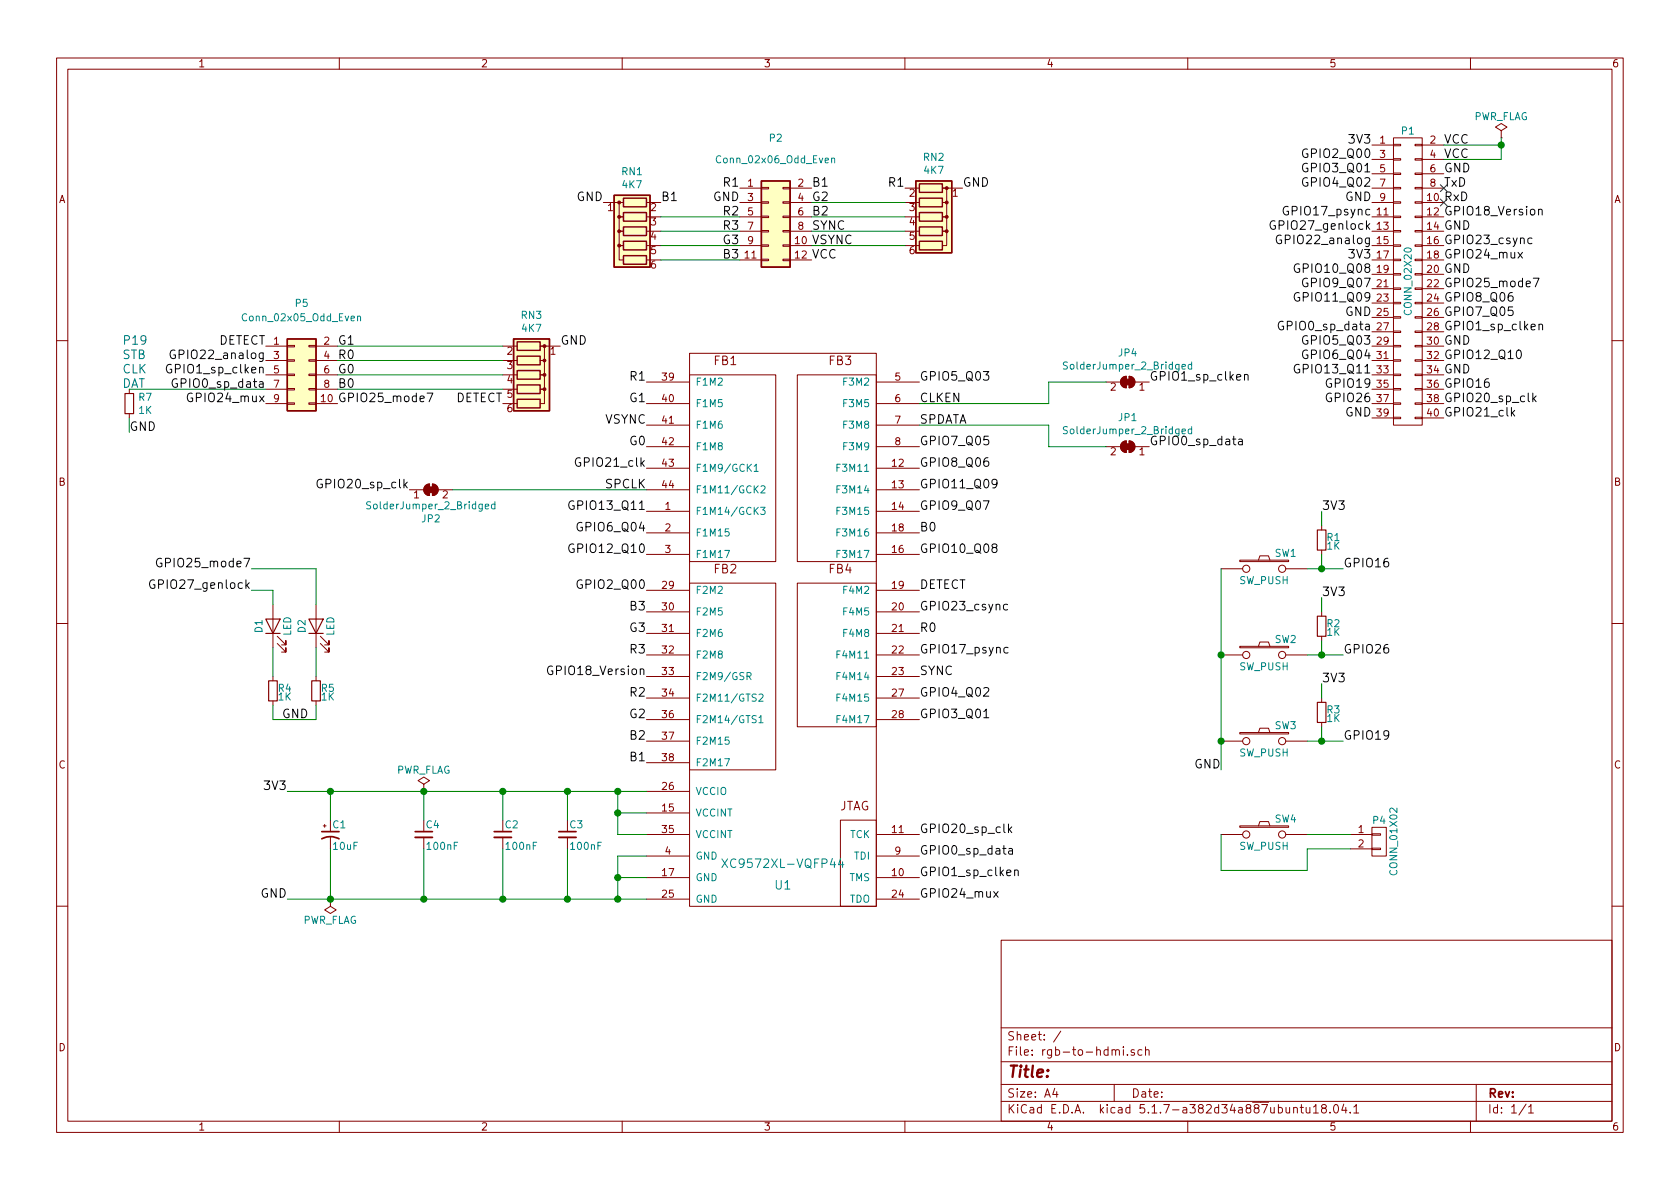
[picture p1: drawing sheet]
<svg xmlns="http://www.w3.org/2000/svg" width="297mm" height="210mm" viewBox="0 0 297 210" stroke-linecap="round" stroke-linejoin="round" font-family="sans-serif">
<g fill="none" stroke="#840000" stroke-width=".18">
<path d="M10 10.3h277v189.9h-277zM12 12.2h273v186.1h-273zM60 10.3v1.9M110 10.3v1.9M160 10.3v1.9M210 10.3v1.9M260 10.3v1.9M106.7 35.8h3.5h-.7v2.5h.7h-.7v2.6h.7h-.7v2.5h.7h-.7v2.6h.7M114.3 35.8h2.5M114.3 38.3h2.5M130.8 35.8h3.8M130.8 38.3h3.8"/>
<path d="M130.8 33.3h3.8M134.6 35.7h1.3v.2h-1.3zM134.6 33.1h1.3v.3h-1.3zM134.6 38.2h1.3v.3h-1.3zM138.4 35.7h1.3v.2h-1.3zM138.4 33.1h1.3v.3h-1.3zM138.4 38.2h1.3v.3h-1.3zM139.7 35.8h3.8M139.7 38.3h3.8M139.7 33.3h3.8M160 35.8h2.6M160 38.3h2.6"/>
<path d="M160 33.3h2.6M170.2 33.3h-3.6h.8v2.5h-.8h.8v2.5h-.8h.8v2.6h-.8h.8v2.5h-.8M242.6 25.6h3.8M242.6 35.8h3.8M242.6 38.3h3.8M242.6 28.2h3.8M242.6 30.7h3.8M242.6 33.3h3.8M246.4 38.2h1.2v.3h-1.2zM246.4 35.7h1.2v.2h-1.2zM246.4 33.1h1.2v.3h-1.2zM246.4 30.6h1.2v.3h-1.2z"/>
<path d="M246.4 28.1h1.2v.2h-1.2zM246.4 25.5h1.2v.3h-1.2zM246.4 24.4h5.1v50.8h-5.1zM250.2 38.2h1.3v.3h-1.3zM250.2 35.7h1.3v.2h-1.3zM250.2 33.1h1.3v.3h-1.3zM250.2 30.6h1.3v.3h-1.3zM250.2 28.1h1.3v.2h-1.3zM250.2 25.5h1.3v.3h-1.3zM251.5 25.6h3.8M251.5 35.8h3.8M251.5 38.3h3.8"/>
<path d="M251.5 28.2h3.8M251.5 30.7h3.8M251.5 33.3h3.8M265.4 23.1l1-.6-1-.7-1 .7 1 .6v1.3M265.4 24.4h.1M114.3 40.9h2.5M114.3 43.4h2.5M114.3 46h2.5M130.8 40.9h3.8M130.8 43.4h3.8M130.8 46h3.8M134.6 43.3h1.3v.3h-1.3z"/>
<path d="M134.6 45.8h1.3v.3h-1.3zM134.6 40.8h1.3v.2h-1.3zM138.4 43.3h1.3v.3h-1.3zM138.4 45.8h1.3v.3h-1.3zM138.4 40.8h1.3v.2h-1.3zM139.7 40.9h3.8M139.7 43.4h3.8M139.7 46h3.8M160 40.9h2.6M160 43.4h2.6M242.6 40.9h3.8M242.6 43.4h3.8"/>
<path d="M242.6 46h3.8M242.6 48.5h3.8M242.6 51h3.8M242.6 53.6h3.8M242.6 56.1h3.8M242.6 58.7h3.8M246.4 58.5h1.2v.3h-1.2zM246.4 56h1.2v.3h-1.2zM246.4 53.5h1.2v.2h-1.2zM246.4 50.9h1.2v.3h-1.2zM246.4 48.4h1.2v.2h-1.2zM246.4 45.8h1.2v.3h-1.2z"/>
<path d="M246.4 43.3h1.2v.3h-1.2zM246.4 40.8h1.2v.2h-1.2zM250.2 58.5h1.3v.3h-1.3zM250.2 56h1.3v.3h-1.3zM250.2 53.5h1.3v.2h-1.3zM250.2 50.9h1.3v.3h-1.3zM250.2 48.4h1.3v.2h-1.3zM250.2 45.8h1.3v.3h-1.3zM250.2 43.3h1.3v.3h-1.3zM250.2 40.8h1.3v.2h-1.3zM251.5 40.9h3.8M251.5 43.4h3.8"/>
<path d="M251.5 46h3.8M251.5 48.5h3.8M251.5 51h3.8M251.5 53.6h3.8M251.5 56.1h3.8M251.5 58.7h3.8M10 60.2h2M22.9 68.8v.8M22.9 73.1v.8M47 61.2h3.8M47 71.4h3.8M47 63.7h3.8"/>
<path d="M47 66.3h3.8M47 68.8h3.8M50.8 71.2h1.3v.3h-1.3zM50.8 68.7h1.3v.3h-1.3zM50.8 63.6h1.3v.3h-1.3zM50.8 61.1h1.3v.2h-1.3zM50.8 66.2h1.3v.2h-1.3zM54.6 71.2h1.3v.3h-1.3zM54.6 68.7h1.3v.3h-1.3zM54.6 63.6h1.3v.3h-1.3zM54.6 61.1h1.3v.2h-1.3zM54.6 66.2h1.3v.2h-1.3z"/>
<path d="M55.9 61.2h3.8M55.9 71.4h3.8M55.9 63.7h3.8M55.9 66.3h3.8M55.9 68.8h3.8M88.9 61.2h2.5M88.9 71.4h2.5M88.9 63.7h2.5M88.9 66.3h2.5M88.9 68.8h2.5M99.1 61.2h-3.6h.8v2.5h-.8h.8v2.6h-.8h.8v2.5h-.8h.8v2.6h-.8M114.3 71.4h7.6"/>
<path d="M114.3 79h7.6M114.3 75.2h7.6M114.3 67.6h7.6M121.9 62.5h33v97.8h-33zM121.9 66.3h15.3v33h-15.3zM141 66.3h13.9v33h-13.9zM154.9 71.4h7.7M154.9 79h7.7M154.9 75.2h7.7M154.9 67.6h7.7M195.6 79h2.5M195.6 67.6h2.5"/>
<path d="M198.3 66.9l.5-.3 .3-.1v2.1a1.03 1.03 0 0 1-.9-.6 1.03 1.03 0 0 1 .1-1.1zM198.3 78.3l.5-.3h.3v2a1.03 1.03 0 0 1-.9-.6 1.03 1.03 0 0 1 .1-1.1zM199.6 66.5a1.02 1.02 0 0 1 1.1 1.1 1.02 1.02 0 0 1-1.1 1zM199.6 78a1.02 1.02 0 0 1 1.1 1 1.02 1.02 0 0 1-1.1 1zM200.7 79h2.5M200.7 67.6h2.5M242.6 61.2h3.8M242.6 71.4h3.8M242.6 63.7h3.8M242.6 66.3h3.8M242.6 68.8h3.8M242.6 73.9h3.8"/>
<path d="M246.4 73.8h1.2v.2h-1.2zM246.4 71.2h1.2v.3h-1.2zM246.4 68.7h1.2v.3h-1.2zM246.4 66.2h1.2v.2h-1.2zM246.4 63.6h1.2v.3h-1.2zM246.4 61.1h1.2v.2h-1.2zM250.2 73.8h1.3v.2h-1.3zM250.2 71.2h1.3v.3h-1.3zM250.2 68.7h1.3v.3h-1.3zM250.2 66.2h1.3v.2h-1.3zM250.2 63.6h1.3v.3h-1.3zM250.2 61.1h1.3v.2h-1.3z"/>
<path d="M251.5 61.2h3.8M251.5 71.4h3.8M251.5 63.7h3.8M251.5 66.3h3.8M251.5 68.8h3.8M251.5 73.9h3.8M285 60.2h2M72.4 86.6h2.5M75.2 85.9l.4-.3h.3v2a1.03 1.03 0 0 1-.9-.6 1.03 1.03 0 0 1 .2-1.1zM76.5 85.6a1.02 1.02 0 0 1 1 1 1.02 1.02 0 0 1-1 1zM77.5 86.6h2.5M114.3 98h7.6"/>
<path d="M114.3 94.2h7.6M114.3 90.4h7.6M114.3 86.6h7.6M114.3 82.8h7.6M154.9 98h7.7M154.9 94.2h7.7M154.9 90.4h7.7M154.9 86.6h7.7M154.9 82.8h7.7M219.2 99.1h8.6v.2h-8.6zM222.5 99.1l.3-.8h1.5l.2 .8M233.7 93v.7"/>
<path d="M233.7 97.3v.7M10 110.3h2M48.3 106.9v7.6M48.3 119.6v.8M49 113.8l1.5 1.5v-.8v.8h-.7M49 112.5l1.5 1.5v-.7v.7h-.7M55.9 106.9v7.6M55.9 119.6v.8M56.6 113.8l1.6 1.5v-.8v.8h-.8M56.6 112.5l1.6 1.5v-.7v.7h-.8M114.3 115.8h7.6M114.3 119.6h7.6"/>
<path d="M114.3 112h7.6M114.3 108.2h7.6M114.3 104.4h7.6M121.9 103.1h15.3v33h-15.3zM141 103.1h13.9v25.4h-13.9zM154.9 115.8h7.7M154.9 119.6h7.7M154.9 112h7.7M154.9 108.2h7.7M154.9 104.4h7.7M215.9 115.8h3.8M215.9 100.6h3.8"/>
<path d="M219.2 114.3h8.6v.2h-8.6zM222.5 114.3l.3-.8h1.5l.2 .8M227.3 115.8h3.8M227.3 100.6h3.8M233.7 108.2v.8M233.7 112.5v.8M285 110.3h2M48.3 123.9v.8M55.9 123.9v.8M74.9 138.7l1-.7-1-.6-1 .6 1 .7v1.2M74.9 139.9h.1M114.3 131.1h7.6"/>
<path d="M114.3 127.2h7.6M114.3 123.4h7.6M114.3 139.9h7.6M114.3 134.9h7.6M154.9 127.2h7.7M154.9 123.4h7.7M215.9 131.1h3.8M219.2 129.5h8.6v.3h-8.6zM222.5 129.5l.3-.7h1.5l.2 .7M227.3 131.1h3.8M233.7 123.4v.8M233.7 127.8v.7"/>
<path d="M57.1 146h.6M57.4 145.8v.5M58.4 159v1.3l1 .6-1 .6-1-.6 1-.6M58.4 159h.1M58.4 148.1v2M74.9 148.1v2M88.9 148.1v2M100.3 148.1v2M114.3 147.6h7.6M114.3 159h7.6M114.3 155.2h7.6M114.3 151.4h7.6"/>
<path d="M114.3 143.8h7.6M148.6 145h6.3v15.3h-6.3zM154.9 147.6h7.7M154.9 159h7.7M154.9 155.2h7.7M154.9 151.4h7.7M215.9 147.6h3.8M219.2 146h8.6v.3h-8.6zM222.5 146l.3-.7h1.5l.2 .7M227.3 147.6h3.8M238.8 147.6h3.8M238.8 150.1h3.8"/>
<path d="M242.6 150h1.5v.2h-1.5zM242.6 147.4h1.5v.3h-1.5zM242.6 146.3h2.5v5.1h-2.5zM10 160.2h2M177 166.3h108v32h-108zM285 160.2h2M60 198.3v1.9M110 198.3v1.9M160 198.3v1.9M177 194.8h108M177 191.8h108M177 187.8h108"/>
<path d="M177 181.8h108M186.5 192.5l-.4 1h1M186.8 193v1M187.6 182.3l-1.3 2M197 191.8v3M197.3 185.8a.36 .36 0 0 1 .3-.2 .36 .36 0 0 1 .3 .2v.8M198.6 185.1v.2M198.6 185.6v1M199.3 186.5v.1M200.6 185.7l-.4-.1-.2 .2 .1 .2 .5 .2v.3h-.6M201.9 185.7l-.4-.1-.3 .3 .1 .6h.6M202.5 185.7l.3-.1 .3 .1 .1 .9"/>
<path d="M202.5 185.1v1.5M210 198.3v1.9M228.7 196l.1-.1a.37 .37 0 0 1 .6 .1v.8M228.7 195.8v1M229.9 195.8h.6M230.1 195.3v1.3l.4 .2M230.9 195.8v.8a.39 .39 0 0 0 .7 .1M231.6 195.8v1M232.2 195.8l.5-.5v1.5M232.2 196.8h.9M233.9 196l-.2-.3v-.2l.2-.2 .5 .1 .1 .2-.1 .2-.6 .2a.48 .48 0 0 0-.1 .7l.2 .1 .5-.1a.48 .48 0 0 0-.2-.7M235.2 196.7v.1"/>
<path d="M235.9 195.5l.2-.2a.81 .81 0 0 1 .6 .6 .81 .81 0 0 1-.3 .8l-.1 .1a.79 .79 0 0 1-.4-1.3zM237.6 195.2l-.4 1.1h1M237.9 195.8v1M238.7 196.7v.1M239.4 195.8l.4-.5v1.5M239.4 196.8h.8M260 198.3v1.9M261 191.8v6.5M269.8 195.2l-1.2 2M270.3 195.8l.4-.5v1.5M270.3 196.8h.8"/>
<circle cx="220.3" cy="100.6" r=".63"/>
<circle cx="220.3" cy="115.8" r=".63"/>
<circle cx="226.7" cy="100.6" r=".63"/>
<circle cx="226.7" cy="115.8" r=".63"/>
<circle cx="220.3" cy="131.1" r=".63"/>
<circle cx="226.7" cy="131.1" r=".63"/>
<circle cx="220.3" cy="147.6" r=".63"/>
<circle cx="226.7" cy="147.6" r=".63"/>
</g>
<path d="M73.4 148.1h3.1M87.4 148.1h3M98.8 148.1h3.1" fill="none" stroke="#840000" stroke-width=".33"/>
<path d="M56.9 148.3a3.2 3.2 0 0 1 3 0M56.9 147.1h3M73.4 147.1h3.1M87.4 147.1h3M98.8 147.1h3.1" fill="none" stroke="#840000" stroke-width=".3"/>
<path d="M22.1 69.6h1.5v3.5h-1.5zM232.9 93.7h1.5v3.6h-1.5zM47 109.5h2.5l-1.2 2.5zM47 112h2.5M54.6 109.5h2.5l-1.2 2.5zM54.6 112h2.5M232.9 109h1.5v3.5h-1.5zM47.5 120.4h1.5v3.5h-1.5zM55.1 120.4h1.5v3.5h-1.5zM232.9 124.2h1.5v3.6h-1.5z" fill="none" stroke="#840000" stroke-width=".2"/>
<g fill="#ffffc2" stroke="#ffffc2" stroke-width=".18">
<path d="M50.8 59.9h5.1v12.7h-5.1z"/>
<path d="M134.6 32h5.1v15.2h-5.1z"/>
<path d="M161.9 32h6.4v12.7h-6.4z"/>
<path d="M108.6 34.5h6.3v12.7h-6.3z"/>
<path d="M90.8 59.9h6.4v12.7h-6.4z"/>
</g>
<g fill="none" stroke="#840000" stroke-width=".25">
<path d="M108.6 34.5h6.3v12.7h-6.3zM110.2 35h4.1v1.6h-4.1zM110.2 37.6h4.1v1.5h-4.1zM134.6 32h5.1v15.2h-5.1zM161.9 32h6.4v12.7h-6.4zM162.6 32.5h4v1.5h-4zM162.6 35h4v1.6h-4zM162.6 37.6h4v1.5h-4zM50.8 59.9h5.1v12.7h-5.1zM90.8 59.9h6.4v12.7h-6.4zM110.2 40.1h4.1v1.6h-4.1zM110.2 42.7h4.1v1.5h-4.1z"/>
<path d="M110.2 45.2h4.1v1.5h-4.1zM162.6 40.1h4v1.6h-4zM162.6 42.7h4v1.5h-4zM91.4 60.4h4.1v1.6h-4.1zM91.4 63h4.1v1.5h-4.1zM91.4 65.5h4.1v1.6h-4.1zM91.4 68.1h4.1v1.5h-4.1zM91.4 70.6h4.1v1.5h-4.1z"/>
</g>
<g fill="none" stroke="#008484" stroke-width=".18">
<path d="M147 28.1l.2-.1h.3l.1 .8M147 28v.8M63.2 56l.2-.1 .3 .1 .1 .7M63.2 55.9v.8M188.7 64.1l-.5-.1-.1 .1v.4l.5 .2 .1 .3-.2 .3-.5-.1M188.7 75.5l-.5-.1-.1 .2v.3l.5 .3 .1 .3-.2 .2h-.5M209 64.8l.6-.1-.1-.2-.3-.1-.2 .2v.6h.5M209 76.3l.6-.1-.1-.3h-.3l-.2 .1v.7h.5M210.7 64.5l-.4-.1-.2 .3 .1 .5h.5M210.7 75.9h-.4l-.2 .2 .1 .6h.5M210.7 64v1.3M210.7 75.4v1.3"/>
<path d="M65.5 88.8l-.5-.1-.1 .1v.4l.5 .3 .1 .3-.2 .2-.5-.1M85.8 89.6l.6-.1v-.3l-.4-.1-.2 .2 .1 .6h.5M87.5 89.2l-.4-.1-.2 .3 .1 .5h.5M87.5 88.7v1.3M133.3 82.4l.4-.3v1.3M133.3 83.4h.8M134.5 89.7h.8l-.5 .5 .4 .1 .1 .4-.3 .3-.5-.1M134.5 86l.5-.1 .3 .4-.8 .9h.8M132.1 119.6l.6-.1v-.5l-.1-.1h-.5v1.3M132.4 119.6l.4 .6M134.2 126.9l.3-.4v1.3M134.2 122.9l.5-.2 .2 .4-.8 .9h.8"/>
<path d="M134.2 127.8h.7M127.6 151.9l1.1 1.5M128.7 151.9l-1.1 1.5M148.6 151.8l-.3 1.1h.9M149 152.4v1"/>
</g>
<g fill="#840000" stroke="#840000" stroke-width=".18">
<path d="M199.6 66.5a1.02 1.02 0 0 1 1.1 1.1 1.02 1.02 0 0 1-1.1 1z"/>
<path d="M198.3 66.9l.5-.3 .3-.1v2.1a1.03 1.03 0 0 1-.9-.6 1.03 1.03 0 0 1 .1-1.1z"/>
<path d="M198.9 67.1h1v1h-1z"/>
<path d="M75.2 85.9l.4-.3h.3v2a1.03 1.03 0 0 1-.9-.6 1.03 1.03 0 0 1 .2-1.1z"/>
<path d="M76.5 85.6a1.02 1.02 0 0 1 1 1 1.02 1.02 0 0 1-1 1z"/>
<path d="M75.7 86.1h1v1h-1z"/>
<path d="M199.6 78a1.02 1.02 0 0 1 1.1 1 1.02 1.02 0 0 1-1.1 1z"/>
<path d="M198.3 78.3l.5-.3h.3v2a1.03 1.03 0 0 1-.9-.6 1.03 1.03 0 0 1 .1-1.1z"/>
<path d="M198.9 78.5h1v1h-1z"/>
<circle cx="167.4" cy="33.3" r=".25"/>
<circle cx="167.4" cy="35.8" r=".25"/>
<circle cx="167.4" cy="38.3" r=".25"/>
<circle cx="167.4" cy="40.9" r=".25"/>
<circle cx="109.5" cy="35.8" r=".25"/>
<circle cx="109.5" cy="38.3" r=".25"/>
<circle cx="109.5" cy="40.9" r=".25"/>
<circle cx="109.5" cy="43.4" r=".25"/>
<circle cx="96.3" cy="61.2" r=".25"/>
<circle cx="96.3" cy="63.7" r=".25"/>
<circle cx="96.3" cy="66.3" r=".25"/>
<circle cx="96.3" cy="68.8" r=".25"/>
</g>
<g fill="none" stroke="#008400" stroke-width=".18">
<path d="M116.8 38.3h14M143.5 38.3h16.5M143.5 35.8h16.5M255.3 25.6h10.1M265.4 24.4v3.8h-10.1M116.8 40.9h14M116.8 43.4h14M116.8 46h14M143.5 40.9h16.5M143.5 43.4h16.5M22.9 68.8h24.1M59.7 61.2h29.2"/>
<path d="M59.7 63.7h29.2M59.7 66.3h29.2M59.7 68.8h29.2M162.6 75.2h22.8v3.8h10.2M195.6 67.6h-10.2v3.8h-22.8M80 86.6h34.3M233.7 90.4v2.6M233.7 98v2.6M44.4 100.6h11.5v6.3M44.4 104.4h3.9v2.5M48.3 114.5v5.1M55.9 114.5v5.1"/>
<path d="M215.9 100.6v35.5M231.1 100.6h6.4M231.1 115.8h6.4M233.7 105.7v2.5M233.7 113.3v2.5M48.3 124.7v2.5h7.6v-2.5M50.8 139.9h63.5M58.4 139.9v5.1M74.9 139.9v5.1M88.9 139.9v5.1M100.3 139.9v5.1M109.2 139.9v7.7h5.1"/>
<path d="M231.1 131.1h6.4M233.7 120.9v2.5M233.7 128.5v2.6M50.8 159h63.5M58.4 150.1v8.9M74.9 150.1v8.9M88.9 150.1v8.9M100.3 150.1v8.9M109.2 155.2h5.1M109.2 143.8h5.1M114.3 151.4h-5.1v7.6M215.9 147.6v6.3h15.2v-3.8h7.7"/>
<path d="M231.1 147.6h7.7"/>
</g>
<g fill="none" stroke="#000" stroke-width=".18">
<path d="M225.4 39.1a.75 .75 0 0 0-.9 .6 .75 .75 0 0 0 .6 .9l.4-.2v-.5h-.3M227.8 36.6a.71 .71 0 0 0-.9 .7 .71 .71 0 0 0 .9 .6v-.5h-.3M272 37.1l.2-.1 .4 .1 .1 .9M272 37v1M226.5 41.7a.75 .75 0 0 0-.9 .5 .75 .75 0 0 0 .6 .9l.4-.2v-.5h-.3M226.9 56.9a.75 .75 0 0 0-.9 .5 .75 .75 0 0 0 .5 .9l.4-.1v-.5h-.2M229.7 51.8a.71 .71 0 0 0-.9 .7 .71 .71 0 0 0 .9 .7l.1-.6h-.3M229.7 46.7a.71 .71 0 0 0-.9 .7 .71 .71 0 0 0 .9 .7l.1-.6h-.3M268.4 44.6l.8 1M269.2 44.6l-.8 1M270.9 42.2l-.5-.1-.2 .1v.7a.48 .48 0 0 0 .7 .1M271.1 49.2h1l-.7 1.5"/>
<path d="M272.1 57.4l.2-.1 .4 .1v.9M272.1 57.3v1M30.3 64.5a.75 .75 0 0 0-.9 .6 .75 .75 0 0 0 .5 .9l.5-.2v-.5h-.3M30.9 62a.75 .75 0 0 0-.9 .5 .75 .75 0 0 0 .6 .9l.4-.1v-.5h-.3M31.3 67.1a.75 .75 0 0 0-.9 .5 .75 .75 0 0 0 .5 .9l.5-.2v-.5h-.3M34 69.6a.75 .75 0 0 0-.9 .5 .75 .75 0 0 0 .5 .9l.5-.1v-.5h-.3M75.5 69.5h1l-.6 1.5M219 77.7h.6l.1 1M219.7 78l-.5 .1a.31 .31 0 0 0-.3 .3 .31 .31 0 0 0 .3 .3l.5-.1M220 66.3l.2-.1 .4 .1 .1 .9M220 66.2v1M229.7 64.5a.71 .71 0 0 0-.9 .7 .71 .71 0 0 0 .9 .7l.1-.6h-.3"/>
<path d="M267.4 73l.4 .6M267.8 72.6l-.6 .5M268.2 62l.3-.1a.82 .82 0 0 1 .6 .6 .82 .82 0 0 1-.3 .8l-.2 .1a.84 .84 0 0 1-.4-1.4zM271 69.5v1.5M271.1 70.5l.5 .5M271.6 70l-.6 .6M28.5 98.8a.71 .71 0 0 0-.9 .7 .71 .71 0 0 0 .9 .7l.1-.6h-.3M56.9 84.8a.62 .62 0 0 0-.7 .1 .62 .62 0 0 0-.1 .7 .56 .56 0 0 0 .2 .6 .56 .56 0 0 0 .7-.1v-.5h-.3M101.4 88.6a.71 .71 0 0 0-.9 .7 .71 .71 0 0 0 .9 .7l.1-.6h-.3M101.4 96.3a.71 .71 0 0 0-.9 .6 .71 .71 0 0 0 .9 .7l.1-.6h-.3M102.6 81a.75 .75 0 0 0-.9 .6 .75 .75 0 0 0 .5 .9l.5-.2v-.5h-.3M175.7 96.8l-.3-.3 .1-.2 .2-.1 .5 .1 .1 .2-.2 .3-.6 .1a.48 .48 0 0 0 0 .7 .48 .48 0 0 0 .7 0 .48 .48 0 0 0-.1-.7l-.1-.1"/>
<path d="M176.3 85.4l-.1 .1a.48 .48 0 0 1-.7 0v-.6l.2-.1 .5 .1a1.06 1.06 0 0 1-.4 1.4h-.3M27.3 102.6a.75 .75 0 0 0-.9 .6 .75 .75 0 0 0 .5 .9l.5-.2v-.5h-.3M97.7 117.9a.75 .75 0 0 0-.9 .5 .75 .75 0 0 0 .5 .9l.4-.2v-.5h-.2M178.2 106.9h-.5l-.2 .1v.7a.48 .48 0 0 0 .7 .1M178.2 114.5h-.4l-.2 .1v.7a.48 .48 0 0 0 .6 .1M173.9 126.9h.9M175.7 157.7l.8 1M176.5 157.7l-.8 1M178.3 145.7v1.5M178.4 150.1h.5l.1 .9M178.4 146.7l.5 .5M178.9 146.2l-.6 .6"/>
<path d="M179 150.4l-.5 .1a.31 .31 0 0 0-.2 .3 .31 .31 0 0 0 .2 .2h.5M179.4 154l.2-.2 .4 .1v1M179.4 153.8v1.1"/>
</g>
<g fill="#008400" stroke="#008400" stroke-width=".25">
<circle cx="88.9" cy="139.9" r=".51"/>
<circle cx="215.9" cy="131.1" r=".51"/>
<circle cx="215.9" cy="115.8" r=".51"/>
<circle cx="233.7" cy="131.1" r=".51"/>
<circle cx="233.7" cy="115.8" r=".51"/>
<circle cx="58.4" cy="139.9" r=".51"/>
<circle cx="233.7" cy="100.6" r=".51"/>
<circle cx="265.4" cy="25.6" r=".51"/>
<circle cx="58.4" cy="159" r=".51"/>
<circle cx="109.2" cy="155.2" r=".51"/>
<circle cx="74.9" cy="159" r=".51"/>
<circle cx="88.9" cy="159" r=".51"/>
<circle cx="100.3" cy="159" r=".51"/>
<circle cx="109.2" cy="143.8" r=".51"/>
<circle cx="109.2" cy="139.9" r=".51"/>
<circle cx="109.2" cy="159" r=".51"/>
<circle cx="74.9" cy="139.9" r=".51"/>
<circle cx="100.3" cy="139.9" r=".51"/>
</g>
<path d="M254.7 35.2l1.2 1.2M254.7 32.7l1.2 1.2M255.9 35.2l-1.2 1.2M255.9 32.7l-1.2 1.2" fill="none" stroke="#000084" stroke-width=".18"/>
<text font-size="2.8" fill="#840000" x="178" y="190.5">Title:</text>
<g font-size="2.1">
<text x="230.9" y="27.9">GPIO2_Q00</text>
<text x="238.8" y="25.4">3V3</text>
<text x="255.3" y="25.4">VCC</text>
<text x="255.3" y="27.9">VCC</text>
<text x="102" y="35.6">GND</text>
<text x="116.8" y="35.6">B1</text>
<text x="126.1" y="35.6">GND</text>
<text x="128.1" y="33">R1</text>
<text x="143.5" y="33">B1</text>
<text x="143.5" y="35.6">G2</text>
<text x="157.3" y="33">R1</text>
<text x="170.2" y="33">GND</text>
<text x="230.9" y="30.5">GPIO3_Q01</text>
<text x="230.9" y="33">GPIO4_Q02</text>
<text x="237.8" y="35.6">GND</text>
<text x="255.3" y="30.5">GND</text>
<text x="255.3" y="33">TxD</text>
<text x="255.3" y="35.6">RxD</text>
<text x="128.1" y="38.1">R2</text>
<text x="128.1" y="40.6">R3</text>
<text x="143.5" y="40.6">SYNC</text>
<text x="143.5" y="38.1">B2</text>
<text x="225.7" y="40.6">GPIO27_genlock</text>
<text x="227.6" y="38.1">GPIO17_psync</text>
<text x="255.3" y="38.1">GPIO18_Version</text>
<text x="255.3" y="40.6">GND</text>
<text x="128" y="43.2">G3</text>
<text x="128.1" y="45.7">B3</text>
<text x="143.5" y="45.7">VCC</text>
<text x="143.5" y="43.2">VSYNC</text>
<text x="226.9" y="43.2">GPIO22_analog</text>
<text x="238.8" y="45.7">3V3</text>
<text x="255.3" y="43.2">GPIO23_csync</text>
<text x="255.3" y="45.7">GPIO24_mux</text>
<text x="229.7" y="53.3">GPIO11_Q09</text>
<text x="229.7" y="48.3">GPIO10_Q08</text>
<text x="230.9" y="50.8">GPIO9_Q07</text>
<text x="255.3" y="48.3">GND</text>
<text x="255.3" y="53.3">GPIO8_Q06</text>
<text x="255.3" y="50.8">GPIO25_mode7</text>
<text x="226.9" y="58.4">GPIO0_sp_data</text>
<text x="237.8" y="55.9">GND</text>
<text x="255.3" y="55.9">GPIO7_Q05</text>
<text x="255.3" y="58.4">GPIO1_sp_clken</text>
<text x="31.3" y="63.5">GPIO22_analog</text>
<text x="38.5" y="61">DETECT</text>
<text x="59.7" y="61">G1</text>
<text x="59.7" y="63.5">R0</text>
<text x="99.1" y="61">GND</text>
<text x="230.9" y="61">GPIO5_Q03</text>
<text x="230.9" y="63.5">GPIO6_Q04</text>
<text x="255.3" y="61">GND</text>
<text x="255.3" y="63.5">GPIO12_Q10</text>
<text x="30.2" y="66">GPIO1_sp_clken</text>
<text x="31.3" y="68.6">GPIO0_sp_data</text>
<text x="33.8" y="71.1">GPIO24_mux</text>
<text x="59.7" y="71.1">GPIO25_mode7</text>
<text x="59.7" y="66">G0</text>
<text x="59.7" y="68.6">B0</text>
<text x="80.4" y="71.1">DETECT</text>
<text x="111.5" y="71.1">G1</text>
<text x="111.6" y="67.3">R1</text>
<text x="162.6" y="71.1">CLKEN</text>
<text x="162.6" y="67.3">GPIO5_Q03</text>
<text x="203.2" y="67.3">GPIO1_sp_clken</text>
<text x="229.7" y="66">GPIO13_Q11</text>
<text x="234.9" y="68.6">GPIO19</text>
<text x="234.9" y="71.1">GPIO26</text>
<text x="255.3" y="66">GND</text>
<text x="255.3" y="68.6">GPIO16</text>
<text x="255.3" y="71.1">GPIO20_sp_clk</text>
<text x="22.9" y="76.2">GND</text>
<text x="107" y="74.9">VSYNC</text>
<text x="162.6" y="74.9">SPDATA</text>
<text x="237.8" y="73.7">GND</text>
<text x="255.3" y="73.7">GPIO21_clk</text>
<text x="102.5" y="82.5">GPIO21_clk</text>
<text x="111.5" y="78.7">G0</text>
<text x="162.6" y="82.5">GPIO8_Q06</text>
<text x="162.6" y="78.7">GPIO7_Q05</text>
<text x="203.2" y="78.7">GPIO0_sp_data</text>
<text x="56.9" y="86.4">GPIO20_sp_clk</text>
<text x="107.1" y="86.4">SPCLK</text>
<text x="162.6" y="86.4">GPIO11_Q09</text>
<text x="101.4" y="90.2">GPIO13_Q11</text>
<text x="102.6" y="94">GPIO6_Q04</text>
<text x="162.6" y="90.2">GPIO9_Q07</text>
<text x="162.6" y="94">B0</text>
<text x="233.7" y="90.2">3V3</text>
<text x="28.8" y="100.3">GPIO25_mode7</text>
<text x="101.4" y="97.8">GPIO12_Q10</text>
<text x="162.6" y="97.8">GPIO10_Q08</text>
<text x="237.5" y="100.3">GPIO16</text>
<text x="27.6" y="104.1">GPIO27_genlock</text>
<text x="102.6" y="104.1">GPIO2_Q00</text>
<text x="111.6" y="107.9">B3</text>
<text x="162.6" y="104.1">DETECT</text>
<text x="162.6" y="107.9">GPIO23_csync</text>
<text x="233.7" y="105.4">3V3</text>
<text x="111.5" y="111.8">G3</text>
<text x="162.6" y="111.8">R0</text>
<text x="97.7" y="119.4">GPIO18_Version</text>
<text x="111.6" y="115.6">R3</text>
<text x="162.6" y="119.4">SYNC</text>
<text x="162.6" y="115.6">GPIO17_psync</text>
<text x="237.5" y="115.6">GPIO26</text>
<text x="111.6" y="123.2">R2</text>
<text x="162.6" y="123.2">GPIO4_Q02</text>
<text x="233.7" y="120.6">3V3</text>
<text x="49.9" y="127">GND</text>
<text x="111.5" y="127">G2</text>
<text x="111.6" y="130.8">B2</text>
<text x="162.6" y="127">GPIO3_Q01</text>
<text x="237.5" y="130.8">GPIO19</text>
<text x="111.6" y="134.6">B1</text>
<text x="211.2" y="135.9">GND</text>
<text x="47" y="139.7">3V3</text>
<text x="162.6" y="147.3">GPIO20_sp_clk</text>
<text x="162.6" y="154.9">GPIO1_sp_clken</text>
<text x="162.6" y="151.1">GPIO0_sp_data</text>
<text x="46.1" y="158.7">GND</text>
<text x="162.6" y="158.7">GPIO24_mux</text>
</g>
<g font-size="2.1" fill="#0000c2">
<text x="21.6" y="63.5">STB</text>
<text x="21.6" y="61">P19</text>
<text x="21.6" y="68.6">DAT</text>
<text x="21.6" y="66">CLK</text>
</g>
<g font-size="2.1" fill="#840000">
<text x="126.3" y="64.6">FB1</text>
<text x="146.6" y="64.6">FB3</text>
<text x="126.3" y="101.4">FB2</text>
<text x="146.6" y="101.4">FB4</text>
<text x="148.3" y="143.3">JTAG</text>
<text x="178" y="184">Sheet: /</text>
<text x="178" y="186.7">File: rgb-to-hdmi.sch</text>
<text x="178" y="196.9">KiCad E.D.A. kicad 5.1.7-a382d34a887ubuntu18.04.1</text>
<text x="178" y="194.1">Size: A4</text>
<text x="200" y="194.1">Date:</text>
<text x="263" y="194.1">Rev:</text>
<text x="263" y="196.9">Id: 1/1</text>
</g>
<g font-size="2.1" fill="#008484">
<text x="128.8" y="153.5">XC9572XL-VQFP44</text>
<text x="137.1" y="157.3">U1</text>
</g>
<g font-size="1.8" fill="#840000">
<text x="35" y="11.9">1</text>
<text x="85" y="11.9">2</text>
<text x="135" y="11.9">3</text>
<text x="185" y="11.9">4</text>
<text x="235" y="11.9">5</text>
<text x="285" y="11.9">6</text>
<text x="244" y="25.4">1</text>
<text x="244" y="27.9">3</text>
<text x="252.9" y="25.4">2</text>
<text x="252.9" y="27.9">4</text>
<text x="10.4" y="35.9">A</text>
<text x="132.2" y="33">1</text>
<text x="132.2" y="35.6">3</text>
<text x="141.1" y="33">2</text>
<text x="141.1" y="35.6">4</text>
<text x="160.8" y="34.8">2</text>
<text x="168.4" y="34.8">1</text>
<text x="244" y="30.5">5</text>
<text x="244" y="33">7</text>
<text x="244" y="35.6">9</text>
<text x="252.4" y="35.6">10</text>
<text x="252.9" y="30.5">6</text>
<text x="252.9" y="33">8</text>
<text x="285.4" y="35.9">A</text>
<text x="107.5" y="37.3">1</text>
<text x="115.1" y="37.3">2</text>
<text x="115.1" y="39.9">3</text>
<text x="132.2" y="38.1">5</text>
<text x="132.2" y="40.6">7</text>
<text x="141.1" y="38.1">6</text>
<text x="141.1" y="40.6">8</text>
<text x="160.8" y="37.3">3</text>
<text x="160.8" y="39.9">4</text>
<text x="243.5" y="38.1">11</text>
<text x="243.5" y="40.6">13</text>
<text x="252.4" y="38.1">12</text>
<text x="252.4" y="40.6">14</text>
<text x="115.1" y="42.4">4</text>
<text x="115.1" y="45">5</text>
<text x="115.1" y="47.5">6</text>
<text x="131.7" y="45.7">11</text>
<text x="132.2" y="43.2">9</text>
<text x="140.6" y="43.2">10</text>
<text x="140.6" y="45.7">12</text>
<text x="160.8" y="42.4">5</text>
<text x="160.8" y="45">6</text>
<text x="243.5" y="43.2">15</text>
<text x="243.5" y="45.7">17</text>
<text x="252.4" y="43.2">16</text>
<text x="252.4" y="45.7">18</text>
<text x="243.5" y="48.3">19</text>
<text x="243.5" y="50.8">21</text>
<text x="243.5" y="53.3">23</text>
<text x="252.4" y="48.3">20</text>
<text x="252.4" y="50.8">22</text>
<text x="252.4" y="53.3">24</text>
<text x="243.5" y="55.9">25</text>
<text x="243.5" y="58.4">27</text>
<text x="252.4" y="55.9">26</text>
<text x="252.4" y="58.4">28</text>
<text x="48.4" y="61">1</text>
<text x="48.4" y="63.5">3</text>
<text x="57.3" y="61">2</text>
<text x="57.3" y="63.5">4</text>
<text x="89.7" y="62.7">2</text>
<text x="89.7" y="65.3">3</text>
<text x="97.3" y="62.7">1</text>
<text x="243.5" y="61">29</text>
<text x="243.5" y="63.5">31</text>
<text x="252.4" y="61">30</text>
<text x="252.4" y="63.5">32</text>
<text x="48.4" y="66">5</text>
<text x="48.4" y="68.6">7</text>
<text x="48.4" y="71.1">9</text>
<text x="56.8" y="71.1">10</text>
<text x="57.3" y="66">6</text>
<text x="57.3" y="68.6">8</text>
<text x="89.7" y="67.8">4</text>
<text x="89.7" y="70.4">5</text>
<text x="117.1" y="71.1">40</text>
<text x="117.1" y="67.3">39</text>
<text x="158.3" y="71.1">6</text>
<text x="158.3" y="67.3">5</text>
<text x="196.4" y="69.1">2</text>
<text x="201.4" y="69.1">1</text>
<text x="243.5" y="66">33</text>
<text x="243.5" y="68.6">35</text>
<text x="243.5" y="71.1">37</text>
<text x="252.4" y="66">34</text>
<text x="252.4" y="68.6">36</text>
<text x="252.4" y="71.1">38</text>
<text x="89.7" y="72.9">6</text>
<text x="117.1" y="74.9">41</text>
<text x="158.3" y="74.9">7</text>
<text x="243.5" y="73.7">39</text>
<text x="252.4" y="73.7">40</text>
<text x="117.1" y="82.5">43</text>
<text x="117.1" y="78.7">42</text>
<text x="157.8" y="82.5">12</text>
<text x="158.3" y="78.7">8</text>
<text x="196.4" y="80.5">2</text>
<text x="201.4" y="80.5">1</text>
<text x="10.4" y="85.9">B</text>
<text x="73.2" y="88.1">1</text>
<text x="78.3" y="88.1">2</text>
<text x="117.1" y="86.4">44</text>
<text x="157.8" y="86.4">13</text>
<text x="285.4" y="85.9">B</text>
<text x="117.6" y="94">2</text>
<text x="117.6" y="90.2">1</text>
<text x="157.8" y="94">18</text>
<text x="157.8" y="90.2">14</text>
<text x="117.6" y="97.8">3</text>
<text x="157.8" y="97.8">16</text>
<text x="117.1" y="107.9">30</text>
<text x="117.1" y="104.1">29</text>
<text x="157.8" y="107.9">20</text>
<text x="157.8" y="104.1">19</text>
<text x="117.1" y="111.8">31</text>
<text x="157.8" y="111.8">21</text>
<text x="117.1" y="119.4">33</text>
<text x="117.1" y="115.6">32</text>
<text x="157.8" y="119.4">23</text>
<text x="157.8" y="115.6">22</text>
<text x="117.1" y="123.2">34</text>
<text x="157.8" y="123.2">27</text>
<text x="117.1" y="130.8">37</text>
<text x="117.1" y="127">36</text>
<text x="157.8" y="127">28</text>
<text x="10.4" y="135.9">C</text>
<text x="117.1" y="134.6">38</text>
<text x="285.4" y="135.9">C</text>
<text x="117.1" y="143.5">15</text>
<text x="117.1" y="139.7">26</text>
<text x="117.1" y="147.3">35</text>
<text x="157.8" y="147.3">11</text>
<text x="240.2" y="147.3">1</text>
<text x="240.2" y="149.9">2</text>
<text x="117.1" y="154.9">17</text>
<text x="117.6" y="151.1">4</text>
<text x="157.8" y="154.9">10</text>
<text x="158.3" y="151.1">9</text>
<text x="117.1" y="158.7">25</text>
<text x="157.8" y="158.7">24</text>
<text x="10.4" y="185.9">D</text>
<text x="285.4" y="185.9">D</text>
<text x="35" y="199.9">1</text>
<text x="85" y="199.9">2</text>
<text x="135" y="199.9">3</text>
<text x="185" y="199.9">4</text>
<text x="235" y="199.9">5</text>
<text x="285" y="199.9">6</text>
</g>
<g font-size="1.8" fill="#008484">
<text x="247.9" y="23.8">P1</text>
<text x="260.5" y="21.3">PWR_FLAG</text>
<text x="127.1" y="28.9">Conn_02x06_Odd_Even</text>
<text x="136.1" y="25.1">P2</text>
<text x="163.3" y="28.4">RN2</text>
<text x="110" y="31">RN1</text>
<text x="110.1" y="33.3">4K7</text>
<text x="163.5" y="30.8">4K7</text>
<text x="43.3" y="56.8">Conn_02x05_Odd_Even</text>
<text x="52.3" y="54.3">P5</text>
<text x="92.2" y="56.4">RN3</text>
<text x="92.4" y="58.7">4K7</text>
<text x="249.6" y="55.4" transform="rotate(-90 249.6 55.4)">CONN_02X20</text>
<text x="188.6" y="65.3">SolderJumper_2_Bridged</text>
<text x="197.8" y="63">JP4</text>
<text x="24.6" y="70.9">R7</text>
<text x="122.9" y="68.2">F1M2</text>
<text x="149.4" y="68.2">F3M2</text>
<text x="24.6" y="73.2">1K</text>
<text x="122.9" y="75.8">F1M6</text>
<text x="122.9" y="72">F1M5</text>
<text x="149.4" y="75.8">F3M8</text>
<text x="149.4" y="72">F3M5</text>
<text x="188.6" y="76.8">SolderJumper_2_Bridged</text>
<text x="197.8" y="74.5">JP1</text>
<text x="122.9" y="83.4">F1M9/GCK1</text>
<text x="122.9" y="79.6">F1M8</text>
<text x="148.4" y="83.4">F3M11</text>
<text x="149.4" y="79.6">F3M9</text>
<text x="122.9" y="87.2">F1M11/GCK2</text>
<text x="148.4" y="87.2">F3M14</text>
<text x="65.5" y="90.1">SolderJumper_2_Bridged</text>
<text x="74.6" y="92.4">JP2</text>
<text x="122.9" y="94.9">F1M15</text>
<text x="122.9" y="91.1">F1M14/GCK3</text>
<text x="148.4" y="94.9">F3M16</text>
<text x="148.4" y="91.1">F3M15</text>
<text x="234.6" y="95.7">R1</text>
<text x="122.9" y="98.7">F1M17</text>
<text x="148.4" y="98.7">F3M17</text>
<text x="225.4" y="98.5">SW1</text>
<text x="234.6" y="97.2">1K</text>
<text x="122.9" y="105">F2M2</text>
<text x="149.4" y="105">F4M2</text>
<text x="219.2" y="103.3">SW_PUSH</text>
<text x="46.4" y="111.9" transform="rotate(-90 46.4 111.9)">D1</text>
<text x="51.5" y="112.5" transform="rotate(-90 51.5 112.5)">LED</text>
<text x="54" y="111.9" transform="rotate(-90 54 111.9)">D2</text>
<text x="59.1" y="112.5" transform="rotate(-90 59.1 112.5)">LED</text>
<text x="122.9" y="112.6">F2M6</text>
<text x="122.9" y="108.8">F2M5</text>
<text x="149.4" y="112.6">F4M8</text>
<text x="149.4" y="108.8">F4M5</text>
<text x="225.4" y="113.7">SW2</text>
<text x="234.6" y="110.9">R2</text>
<text x="234.6" y="112.4">1K</text>
<text x="122.9" y="116.5">F2M8</text>
<text x="148.4" y="116.5">F4M11</text>
<text x="219.2" y="118.5">SW_PUSH</text>
<text x="49.2" y="122.3">R4</text>
<text x="49.2" y="123.9">1K</text>
<text x="56.8" y="122.3">R5</text>
<text x="56.8" y="123.9">1K</text>
<text x="122.9" y="124.1">F2M11/GTS2</text>
<text x="122.9" y="120.3">F2M9/GSR</text>
<text x="148.4" y="124.1">F4M15</text>
<text x="148.4" y="120.3">F4M14</text>
<text x="122.9" y="131.7">F2M15</text>
<text x="122.9" y="127.9">F2M14/GTS1</text>
<text x="148.4" y="127.9">F4M17</text>
<text x="225.4" y="129">SW3</text>
<text x="234.6" y="126.2">R3</text>
<text x="234.6" y="127.7">1K</text>
<text x="70" y="136.8">PWR_FLAG</text>
<text x="122.9" y="135.5">F2M17</text>
<text x="219.2" y="133.8">SW_PUSH</text>
<text x="122.9" y="140.6">VCCIO</text>
<text x="58.9" y="146.5">C1</text>
<text x="75.4" y="146.5">C4</text>
<text x="89.4" y="146.5">C2</text>
<text x="100.8" y="146.5">C3</text>
<text x="122.9" y="148.2">VCCINT</text>
<text x="122.9" y="144.4">VCCINT</text>
<text x="150.3" y="148.2">TCK</text>
<text x="225.4" y="145.5">SW4</text>
<text x="242.8" y="145.7">P4</text>
<text x="59" y="150.3">10uF</text>
<text x="75.6" y="150.3">100nF</text>
<text x="89.6" y="150.3">100nF</text>
<text x="101" y="150.3">100nF</text>
<text x="122.9" y="155.8">GND</text>
<text x="122.9" y="152">GND</text>
<text x="150.2" y="155.8">TMS</text>
<text x="151.1" y="152">TDI</text>
<text x="219.2" y="150.3">SW_PUSH</text>
<text x="247.1" y="154.5" transform="rotate(-90 247.1 154.5)">CONN_01X02</text>
<text x="122.9" y="159.6">GND</text>
<text x="150.2" y="159.6">TDO</text>
<text x="53.4" y="163.4">PWR_FLAG</text>
</g>
</svg>
